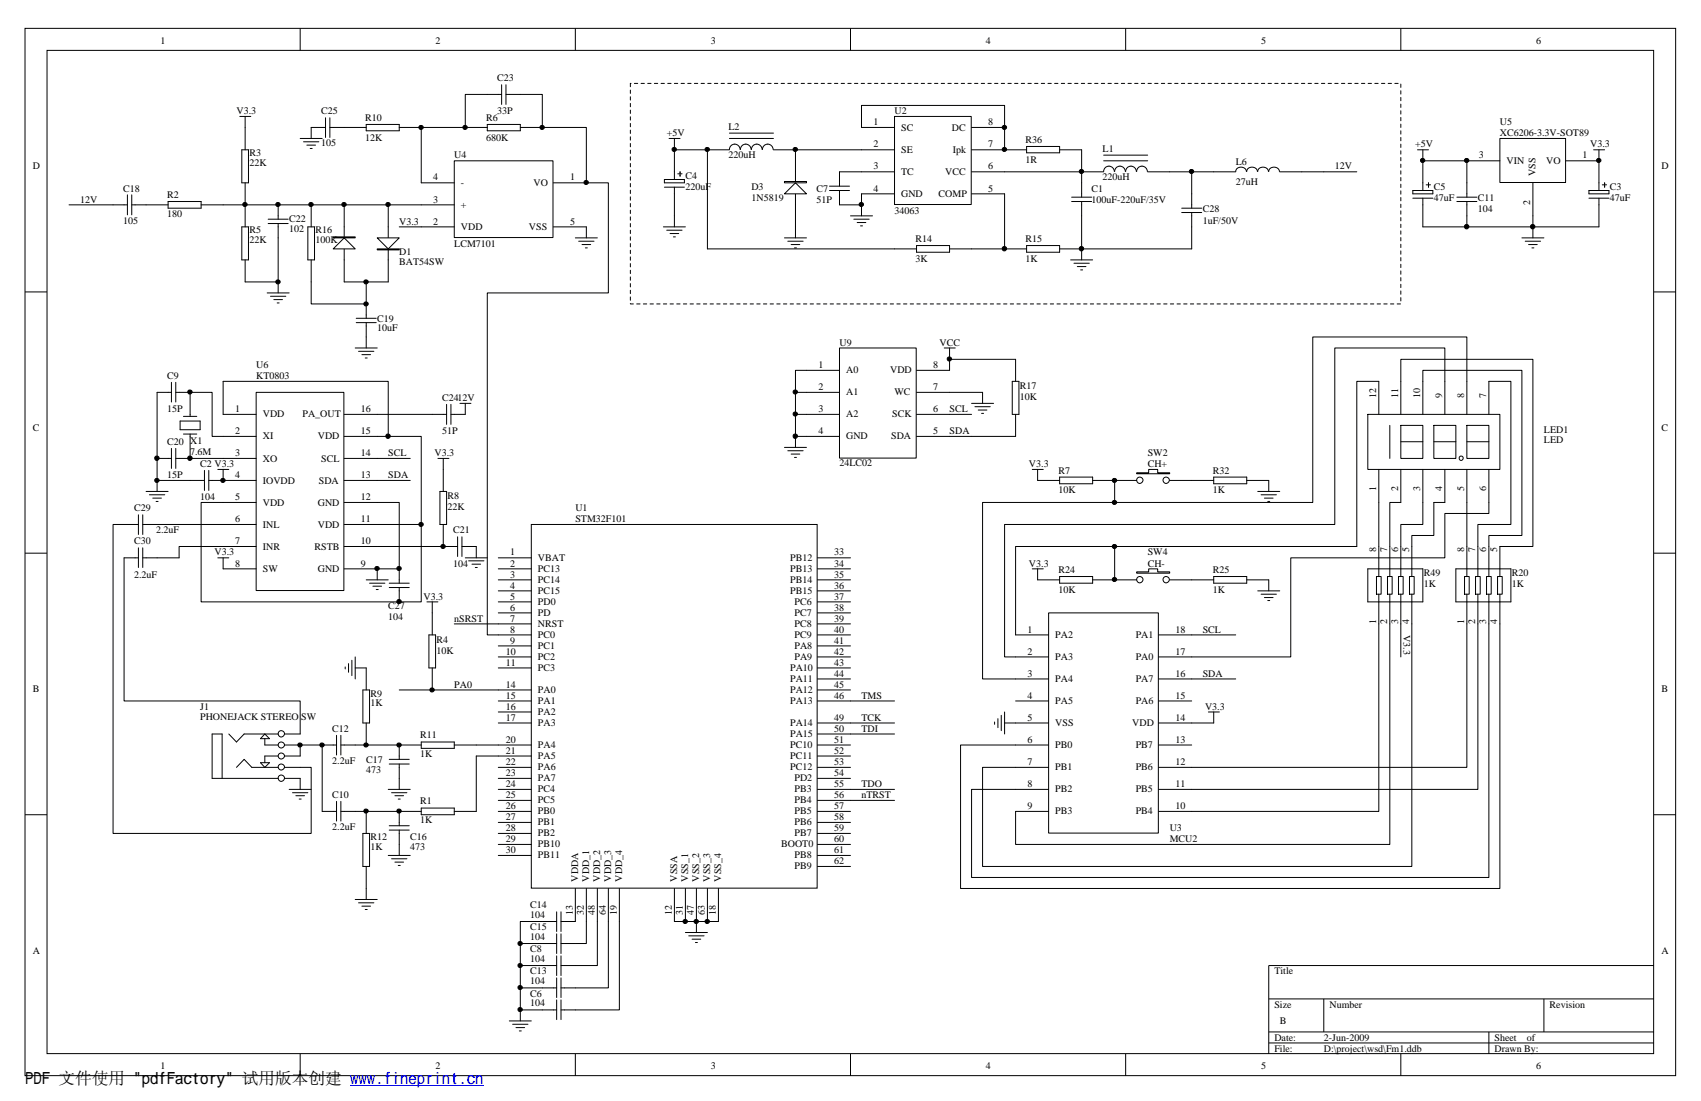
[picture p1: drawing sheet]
<svg xmlns="http://www.w3.org/2000/svg" width="432mm" height="279mm" viewBox="0 0 432 279" stroke-linecap="round" stroke-linejoin="round" font-family="sans-serif">
<g fill="none" stroke="#000" stroke-width=".25">
<path d="M6.3 7.2h419.1v265.8h-419.1zM11.9 12.8h407.9v254.6h-407.9zM76.2 7.2v5.6M146 7.2v5.6M215.9 7.2v5.6M285.8 7.2v5.6M355.6 7.2v5.6M6.3 74.1h5.6M419.9 74.1h5.5M6.3 140.4h5.6M419.9 140.4h5.5M6.3 206.8h5.6"/>
<path d="M419.9 206.8h5.5M322.1 253.5h97.8M336 253.5v8.4M391.9 253.5v8.4M419.9 245h-97.8v22.5M76.2 267.5v5.5M146 267.5v5.5M215.9 267.5v5.5M285.8 267.5v5.5M322.1 261.9h97.8M322.1 264.7h97.8M355.6 267.5v5.5"/>
<path d="M378 261.9v5.6"/>
</g>
<path d="M135 133.2h72.4v92.2h-72.4z" fill="#fff"/>
<g fill="none" stroke="#000" stroke-width=".25">
<path d="M134.9 133.1h72.5v92.3h-72.5zM126.5 141.6h8.4M126.5 144.4h8.4M126.5 147.2h8.4M126.5 149.9h8.4M126.5 152.7h8.4M126.5 155.5h8.4M126.5 158.3h8.4M207.5 141.6h8.4M207.5 144.4h8.4M207.5 147.2h8.4M207.5 149.9h8.4"/>
<path d="M207.5 152.7h8.4M207.5 155.5h8.4M207.5 158.3h8.4M126.5 161.1h8.4M126.5 163.9h8.4M126.5 166.7h8.4M126.5 169.5h8.4M126.5 175.1h8.4M126.5 177.9h8.4M207.5 161.1h8.4M207.5 163.9h8.4M207.5 166.7h8.4"/>
<path d="M207.5 169.5h8.4M207.5 175.1h8.4M207.5 177.9h8.4M207.5 172.3h8.4M126.5 180.7h8.4M126.5 183.5h8.4M126.5 189.1h8.4M126.5 191.9h8.4M126.5 194.7h8.4M126.5 197.5h8.4M207.5 183.5h8.4M207.5 189.1h8.4"/>
<path d="M207.5 191.9h8.4M207.5 194.7h8.4M207.5 197.5h8.4M207.5 186.3h8.4M126.5 200.3h8.4M126.5 203.1h8.4M126.5 205.9h8.4M126.5 208.7h8.4M126.5 211.5h8.4M126.5 214.3h8.4M126.5 217.1h8.4M207.5 200.3h8.4"/>
<path d="M207.5 203.1h8.4M207.5 205.9h8.4M207.5 208.7h8.4M207.5 211.5h8.4M207.5 214.3h8.4M207.5 217.1h8.4M207.5 219.9h8.4M146 225.5v8.3M148.8 225.5v8.3M151.6 225.5v8.3M154.4 225.5v8.3M157.2 225.5v8.3"/>
<path d="M171.2 225.5v8.3M174 225.5v8.3M176.8 225.5v8.3M179.6 225.5v8.3M182.4 225.5v8.3"/>
</g>
<path d="M115.4 40.9h25v19.4h-25z" fill="#fff"/>
<g fill="none" stroke="#000" stroke-width=".25">
<path d="M76.2 35.1h5.6M77 36h3.9M77.9 36.8h2.2M78.7 37.7h.5M82.6 32.3h-3.6v2.8M82.6 29.9v5M83.7 32.3h9.3M83.7 29.9v5M93 31.6h8.3v1.6h-8.3zM101.3 32.3h5.6M118.1 32.3h-11.2v14.1h8.4M118.1 32.3h5.6"/>
<path d="M123.7 31.6h8.4v1.6h-8.4zM127.3 24h-9.2v8.3M127.3 21.5v5M128.4 24h9.3v8.3M128.4 21.5v5M132.1 32.3h5.6M137.7 32.3h11.1v14.1h-8.3M78.1 57.6h1.7v8.4h-1.7zM79 52v5.6M87.4 52v19.5M101.3 57.6h14M106.9 52h8.4"/>
<path d="M115.3 40.8h25.1v19.5h-25.1zM140.5 57.6h8.3v2.8M79 66v5.5M146 60.4h5.6M146.9 61.2h3.9M147.7 62.1h2.2M148.6 62.9h.5"/>
</g>
<g fill="#fff" stroke="#000" stroke-width=".25">
<path d="M84.6 60.1h5.6v.3h-5.6z" fill-rule="evenodd"/>
<path d="M84.6 63.2l2.8-2.8 2.8 2.8z" fill-rule="evenodd"/>
</g>
<path d="M98.6 52v19.5" fill="none" stroke="#000" stroke-width=".25"/>
<g fill="#fff" stroke="#000" stroke-width=".25">
<path d="M95.8 63.2h5.5v.2h-5.5z" fill-rule="evenodd"/>
<path d="M95.8 60.4h5.5l-2.7 2.8z" fill-rule="evenodd"/>
</g>
<g fill="none" stroke="#000" stroke-width=".25">
<path d="M60.9 29.5h2.8M61.4 38h1.7v8.4h-1.7zM62.2 29.5v8.5M17.5 52h14.8M32.3 49.4v5.1M33.4 52h9.3M33.4 49.4v5.1M42.7 51.1h8.4v1.7h-8.4zM51.1 52h55.8M61.4 57.6h1.7v8.4h-1.7zM62.2 46.4v11.2M68.1 56.7h5.1"/>
<path d="M68.1 55.6h5.1M70.6 56.7v14.8h-8.4v-5.5M70.6 52v3.6M67.8 74.3h5.6M68.7 75.2h3.9M69.5 76h2.2M70.4 76.9h.5M70.6 71.5v2.8M79 71.5v5.6h14v-5.6M87.4 71.5h11.2M93 77.1v3.7M90.2 88.3h5.6"/>
<path d="M90.4 81.9h5.1M90.4 80.8h5.1M91 89.2h3.9M91.9 90h2.2M92.7 90.8h.5M93 81.9v6.4M56.4 197.5v-11.2h-2.6v11.2h16.8M58.1 186.3l1.9 2 2-2h8.6M60 194.7l2-2 1.9 2h6.7M66.1 193.5h2.3l-1.2 1.2zM67.2 187.5v1.6h3.4M67.2 186.3l1.2 1.2h-2.3z"/>
<path d="M70.6 191.9h-3.4v1.6M72.3 189.1h3.9M72.3 186.3h3.9M72.3 194.7h3.9M72.3 197.5h3.9v2.8M81.8 189.1h-5.6v2.8h-3.9M81.8 189.1v16.8h3.6M81.8 189.1h3.6M85.4 186.6v5M86.5 189.1h20.4M86.5 186.6v5M98.8 193.9h5.1"/>
<path d="M98.8 192.7h5.1M101.3 189.1v3.6M101.3 193.9v6.4M106.9 188.3h8.4v1.6h-8.4zM115.3 189.1h11.2M126.5 191.9h-5.6v14h-5.6M73.4 200.3h5.6M74.3 201.2h3.8M75.1 201.9h2.2M75.9 202.8h.6M85.4 203.4v5M86.5 205.9h20.4"/>
<path d="M86.5 203.4v5M98.6 200.3h5.5M98.6 217.1h5.5M98.8 209.5h5.1M98.8 210.7h5.1M99.4 201.2h3.9M99.4 217.9h3.9M100.2 201.9h2.2M100.2 218.8h2.2M101.1 202.8h.5M101.1 219.6h.5M101.3 205.9v3.6"/>
<path d="M101.3 210.7v6.4M106.9 205.1h8.4v1.7h-8.4zM132.1 239.4h9.2M141.3 233.8h-9.2v22.5h9.2M141.3 231.4v5M141.3 237v5M142.4 233.8h3.6M142.4 231.4v5M142.4 237v5M148.8 233.8v5.6h-6.4M151.6 233.8v11.2h-9.2M154.4 233.8v16.9h-12"/>
<path d="M157.2 233.8v22.5h-14.8M171.2 233.8h11.2M174 236.6h5.6M174.8 237.5h3.9M175.7 238.3h2.2M176.5 239.2h.5M176.8 233.8v2.8M129.3 259.1h5.6M130.1 259.9h3.9M132.1 245h9.2M132.1 250.7h9.2M132.1 256.3v2.8"/>
<path d="M141.3 242.6v5M141.3 248.2v5M141.3 253.7v5M142.4 242.6v5M142.4 248.2v5M142.4 253.7v5M131 260.8h2.2M131.8 261.6h.5"/>
<circle cx="71.4" cy="197.5" r=".8"/>
<circle cx="71.4" cy="186.2" r=".8"/>
<circle cx="71.4" cy="191.9" r=".79"/>
<circle cx="71.4" cy="189.1" r=".79"/>
<circle cx="71.4" cy="194.6" r=".79"/>
</g>
<g fill="#000" stroke="#000" stroke-width=".25">
<circle cx="106.9" cy="32.3" r=".55"/>
<circle cx="118.1" cy="32.3" r=".55"/>
<circle cx="137.6" cy="32.3" r=".55"/>
<circle cx="62.2" cy="51.9" r=".55"/>
<circle cx="70.6" cy="51.9" r=".55"/>
<circle cx="79" cy="51.9" r=".55"/>
<circle cx="87.3" cy="51.9" r=".55"/>
<circle cx="98.5" cy="51.9" r=".55"/>
<circle cx="70.6" cy="71.5" r=".55"/>
<circle cx="92.9" cy="71.5" r=".55"/>
<circle cx="92.9" cy="77.1" r=".55"/>
</g>
<path d="M227.2 29.6h19.3v22.3h-19.3z" fill="#fff"/>
<g fill="none" stroke="#000" stroke-width=".25">
<path d="M179.6 38h5.6M185.2 37.9a1.35 1.35 0 0 1 1.3-1.3 1.35 1.35 0 0 1 1.4 1.3M185.2 35.1h11.1M185.2 33.8h11.1M188 37.9a1.35 1.35 0 0 1 1.3-1.3 1.35 1.35 0 0 1 1.4 1.3M190.8 37.9a1.35 1.35 0 0 1 1.3-1.3 1.35 1.35 0 0 1 1.4 1.3M193.5 37.9a1.35 1.35 0 0 1 1.4-1.3 1.35 1.35 0 0 1 1.4 1.3M196.3 38h5.6v19.6M218.7 38h8.4M227.1 29.5h19.4v22.4h-19.4zM227.1 32.3h-8.4v-5.5h36.3v5.5h-8.4M246.6 38h8.4"/>
<path d="M218.7 43.6h8.4M218.7 49.2h8.4M246.6 43.6h8.4M246.6 49.2h8.4"/>
</g>
<g fill="#fff" stroke="#000" stroke-width=".25">
<path d="M199.1 46.1h5.6v.3h-5.6z" fill-rule="evenodd"/>
<path d="M199.1 49.2l2.8-2.8 2.8 2.8z" fill-rule="evenodd"/>
</g>
<g fill="none" stroke="#000" stroke-width=".25">
<path d="M169.8 35.1h2.8M171.2 38h8.4v25.2h53.1M171.2 35.1v10.5M201.9 38h16.8M255 32.3v5.7h5.6M260.6 37.2h8.4v1.6h-8.4zM269 38h5.6v5.6h-19.6M168.4 57.6h5.6M168.7 45.6h5v.8h-5zM168.7 47.5h5M169.2 58.4h3.9M170.1 59.3h2.2"/>
<path d="M171.2 47.5v10.1M172 44.1h1.1M172.6 43.6v1.1M201.9 57.6v2.8M210.6 48.3h5M210.6 47.2h5M213.1 48.3v3.7h5.6v-2.8M215.9 54.8h5.6M216.7 55.6h3.9M217.6 56.5h2.2M218.4 57.3h.5M218.7 43.6h-5.6v3.6"/>
<path d="M218.7 52v2.8M255 49.2v14h-14M272 51.1h5.1M272 50h5.1M274.6 43.6v6.4M274.6 51.1v14.9M296.9 43.6h5.6M308.1 43.6h5.6M313.7 43.5a1.38 1.38 0 0 1 1.3-1.1 1.38 1.38 0 0 1 1.4 1.1M316.5 43.5a1.38 1.38 0 0 1 1.3-1.1 1.38 1.38 0 0 1 1.4 1.1M319.3 43.5a1.38 1.38 0 0 1 1.3-1.1 1.38 1.38 0 0 1 1.4 1.1M322.1 43.5a1.38 1.38 0 0 1 1.3-1.1 1.38 1.38 0 0 1 1.4 1.1"/>
<path d="M324.9 43.6h5.6M170.9 60.1h.5M199.1 60.4h5.6M200 61.2h3.9M200.8 62.1h2.2M201.7 62.9h.5M232.7 62.3h8.3v1.7h-8.3zM255 63.2h5.6M260.6 62.3h8.4v1.7h-8.4zM269 63.2h5.6M271.8 66h5.6M272.6 66.8h3.9"/>
<path d="M273.5 67.6h2.2M274.3 68.5h.5"/>
</g>
<g fill="#000" stroke="#000" stroke-width=".25">
<circle cx="171.2" cy="37.9" r=".55"/>
<circle cx="179.5" cy="37.9" r=".55"/>
<circle cx="201.9" cy="37.9" r=".55"/>
<circle cx="218.7" cy="51.9" r=".55"/>
<circle cx="255" cy="63.1" r=".57"/>
</g>
<path d="M160 21.2v55.9h195.6v-55.9h-195.6" fill="none" stroke="#000" stroke-width=".25" stroke-dasharray=".8"/>
<path d="M380.8 35.2h16.6v11.1h-16.6z" fill="#fff"/>
<g fill="none" stroke="#000" stroke-width=".25">
<path d="M359.8 38h2.8M361.2 38v10.3M380.7 35.1h16.7v11.2h-16.7zM404.5 38h2.8M405.9 38v10.3M358.6 48.3h5.1v.9h-5.1zM358.6 50.3h5.1M361.2 40.8h19.5M362 46.9h1.1M362.6 46.4v1.1M369.8 51.1h5.1M369.8 50h5.1"/>
<path d="M372.4 40.8v9.2M372.4 51.1v6.5M389.1 46.4v11.2h-27.9v-7.3M397.5 40.8h8.4M403.4 50.3h5M403.4 48.3h5v.9h-5zM405.9 50.3v7.3h-16.8M406.7 46.9h1.1M407.3 46.4v1.1M39.9 99.6h3.6M43.5 97v5M44.6 99.6h3.7v6.1"/>
<path d="M44.6 97v5M350 96.8v8.4M355.6 96.8v8.4M361.2 96.8v8.4M366.8 96.8v8.4M372.4 96.8v8.4M378 96.8v8.4M39.9 116.3h3.6M43.5 113.8v5.1M44.6 113.8v5.1M45.7 106.8h5.1v2.3h-5.1zM46.6 105.7h3.4"/>
<path d="M46.6 110.2h3.4M48.3 110.2v6.1h-3.7M51.9 119.4v5.1M53 119.4v5.1M55.3 119.1h2.8M56.6 119.1v2.8h-3.6M109.7 105.2h3.7M113.4 102.6v5.1M114.5 102.6v5.1M116.8 102.4h2.7M118.1 102.4v2.8h-3.6M347.2 105.2h33.5v13.9h-33.5z"/>
<path d="M350 119.1v8.4M352.8 107.9v8.4M355.6 107.9h5.6v8.4h-5.6zM355.6 119.1v8.4M355.6 112.1h5.6M361.2 119.1v8.4M364 107.9h5.6v8.4h-5.6zM364 112.1h5.6M366.8 119.1v8.4M372.4 107.9h5.6v8.4h-5.6zM372.4 119.1v8.4M372.4 112.1h5.6"/>
<path d="M378 119.1v8.4M35.1 133.1h-6.4v78.4h50.3v-16.8h-2.8M35.1 130.6v5M35.1 139v5M36.2 133.1h3.7M36.2 130.6v5M36.2 139v5M37.1 124.7h5.6M37.9 125.6h3.9M38.8 126.4h2.2M39.6 127.3h.5M39.9 121.9v2.8"/>
<path d="M48.3 121.9h3.6M35.1 141.6h-3.6v36.3h44.7v8.4M36.2 141.6h9.3"/>
<circle cx="370.9" cy="116.3" r=".54"/>
</g>
<path d="M266.3 155.6h27.7v55.8h-27.7z" fill="#fff"/>
<g fill="none" stroke="#000" stroke-width=".25">
<path d="M350 96.8h-5.6v41.9h-86.6v22.4h8.4M355.6 96.8v-5.6h33.5v47.5h-8.4v7.6M361.2 96.8v-2.8h25.1v41.9h-8.3v10.4M366.8 96.8v-8.5h-28v44.8h-83.8v33.6h11.2M372.4 96.8v-11.3h-39.2v42h-83.8v44.8h16.8M378 96.8h5.5v36.3h-8.3v13.2M350 127.5v18.8M355.6 127.5h-2.8v18.8M361.2 127.5v5.6h-5.6v13.2M366.8 127.5h-2.8v8.4h-5.6v10.4M372.4 127.5v18.8M378 127.5v2.8h-11.2v11.3h-39.1v25.1h-33.6"/>
<path d="M266.2 155.5h27.8v55.9h-27.8zM283 147.2h5.5M296.9 147.2h5.6M347.2 144.4h14v8.3h-14zM349.4 146.3h1.2v4.5h-1.2zM350 150.8v7.5M352.2 146.3h1.2v4.5h-1.2zM352.8 150.8v7.5M355 146.3h1.2v4.5h-1.2zM355.6 150.8v7.5M357.8 146.3h1.2v4.5h-1.2zM358.4 150.8v7.5"/>
<path d="M369.6 144.4h13.9v8.3h-13.9zM371.8 146.3h1.2v4.5h-1.2zM372.4 150.8v7.5M374.6 146.3h1.2v4.5h-1.2zM375.2 150.8v7.5M377.4 146.3h1.1v4.5h-1.1zM378 150.8v7.5M380.2 146.3h1.1v4.5h-1.1zM380.7 150.8v7.5M257.8 177.9h8.4M294.1 161.1h8.4M294.1 172.3h8.4"/>
<path d="M294.1 177.9h8.4M257.8 183.5h8.4M257.8 189.1h8.4M257.8 194.7h8.4M294.1 183.5h14M294.1 189.1h8.4M294.1 194.7h8.4M257.8 200.3h8.4M257.8 205.9h8.4M294.1 200.3h8.4M294.1 205.9h8.4"/>
</g>
<path d="M288.5 145.1h3.1v-.7h2.3v.7h3v.4h-8.4z" fill-rule="evenodd" fill="#fff" stroke="#000" stroke-width=".25"/>
<g fill="none" stroke="#000" stroke-width=".25">
<path d="M283 121.9h5.5M296.9 121.9h5.6M263.4 147.2h5.6M269 146.3h8.4v1.7h-8.4zM277.4 147.2h5.6M302.5 147.2h5.6M308.1 146.3h8.4v1.7h-8.4zM316.5 147.2h5.6"/>
<circle cx="289.3" cy="147.1" r=".8"/>
<circle cx="296" cy="147.1" r=".8"/>
</g>
<path d="M288.5 120h3.1v-.9h2.3v.9h3v.2h-8.4z" fill-rule="evenodd" fill="#fff" stroke="#000" stroke-width=".25"/>
<g fill="none" stroke="#000" stroke-width=".25">
<path d="M262 119.1h2.8M263.4 119.1v2.8h5.6M269 121.1h8.4v1.7h-8.4zM277.4 121.9h5.6v5.6M283 138.7v8.5M302.5 121.9h5.6M308.1 121.1h8.4v1.7h-8.4zM316.5 121.9h5.6v2.8M319.3 124.7h5.6M320.1 125.6h3.9M321 126.4h2.2M321.8 127.3h.5"/>
<path d="M262 144.4h2.8M263.4 144.4v2.8M319.3 149.9h5.6M320.1 150.8h3.9M321 151.6h2.2M321.8 152.4h.5M322.1 147.2v2.7M350 158.3v47.6h-47.5M352.8 158.3v56h-95v-8.4M355.6 158.3v8.4M358.4 158.3v61.6h-109v-25.2h8.4M372.4 158.3v36.4h-69.9"/>
<path d="M375.2 158.3v42h-72.7M378 158.3v64.4h-131.4v-22.4h11.2M380.7 158.3v67.2h-136.9v-36.4h14M302.5 172.3h11.2M302.5 161.1h11.2M252.5 183.2v.6M253.3 182.4v2.3M254.2 181.5v3.9M255 180.7v5.6M255 183.5h2.8"/>
<circle cx="289.3" cy="121.9" r=".8"/>
<circle cx="296" cy="121.9" r=".8"/>
</g>
<g fill="#000" stroke="#000" stroke-width=".25">
<circle cx="282.9" cy="121.9" r=".55"/>
<circle cx="282.9" cy="127.5" r=".55"/>
<circle cx="282.9" cy="138.7" r=".55"/>
<circle cx="282.9" cy="147.1" r=".55"/>
</g>
<path d="M213.2 88.4h19.4v27.8h-19.4z" fill="#fff"/>
<g fill="none" stroke="#000" stroke-width=".25">
<path d="M389.1 57.6v2.8M386.3 60.4h5.6M387.2 61.2h3.9M388 62.1h2.2M388.9 62.9h.5M201.9 99.6h11.2M213.1 88.3h19.5v27.9h-19.5zM213.1 94h-11.2v16.7h11.2M232.7 99.6h16.7v2.8M239.7 88.3h2.8M241 88.3v5.7h-8.3M241 91.2h16.8v5.6"/>
<path d="M257 96.8h1.7v8.4h-1.7zM199.1 113.5h5.6M200 114.4h3.9M200.8 115.2h2.2M201.7 116.1h.5M201.9 105.2h11.2M201.9 110.7v2.8M232.7 105.2h13.9M246.6 102.4h5.6M247.5 103.2h3.9M248.3 104.1h2.2M249.2 104.9h.5"/>
<path d="M257.8 105.2v5.5h-25.1M115.3 158.3h11.2M215.9 177.9h11.2M215.9 186.3h11.2M215.9 183.5h11.2M306.7 180.7h2.8M308.1 180.7v2.8M215.9 203.1h11.2M215.9 200.3h11.2"/>
</g>
<g fill="#000" stroke="#000" stroke-width=".25">
<circle cx="255" cy="32.3" r=".55"/>
<circle cx="255" cy="37.9" r=".55"/>
<circle cx="201.9" cy="99.5" r=".55"/>
<circle cx="241" cy="91.1" r=".55"/>
<circle cx="201.9" cy="110.7" r=".57"/>
<circle cx="201.9" cy="105.1" r=".55"/>
<circle cx="76.2" cy="189.1" r=".55"/>
<circle cx="81.7" cy="189.1" r=".55"/>
<circle cx="101.3" cy="189.1" r=".55"/>
<circle cx="101.3" cy="205.8" r=".55"/>
<circle cx="132" cy="239.4" r=".55"/>
<circle cx="173.9" cy="233.8" r=".55"/>
<circle cx="176.7" cy="233.8" r=".55"/>
<circle cx="179.5" cy="233.8" r=".55"/>
<circle cx="132" cy="245" r=".55"/>
<circle cx="132" cy="256.2" r=".55"/>
<circle cx="132" cy="250.6" r=".55"/>
</g>
<path d="M65.1 99.7h22.2v50.2h-22.2z" fill="#fff"/>
<g fill="none" stroke="#000" stroke-width=".25">
<path d="M280.2 39.4h11.1M148.8 46.4h5.6v27.9h-30.7v86.8h2.8M274.6 43.6h5.6M280.2 43.5a1.35 1.35 0 0 1 1.3-1.3 1.35 1.35 0 0 1 1.4 1.3M280.2 40.8h11.1M283 43.5a1.35 1.35 0 0 1 1.3-1.3 1.35 1.35 0 0 1 1.4 1.3M285.8 43.5a1.35 1.35 0 0 1 1.3-1.3 1.35 1.35 0 0 1 1.4 1.3M288.5 43.5a1.35 1.35 0 0 1 1.4-1.3 1.35 1.35 0 0 1 1.4 1.3M291.3 43.6h5.6M300 53.9h5.1M300 52.8h5.1M302.5 53.9v9.3h-27.9"/>
<path d="M308.1 43.6h-5.6v9.2M330.5 43.6h13.9M39.9 99.6v22.3h8.4M48.3 99.6h5.5v11.1h11.2M65 99.6h22.3v50.3h-22.3zM48.3 116.3h16.7M65 105.2h-8.4v-8.4h42v13.9h-11.2M87.4 105.2h22.3M87.4 116.3h16.7M98.6 110.7h8.3v22.4h-19.5M111.2 116.3h2.8M112.5 116.3v8.4"/>
<path d="M39.9 133.1h25.1M56.6 121.9h8.4M65 138.7h-19.5v2.9M65 127.5h-13.9v25.2h55.8v-19.6M87.4 127.5h13.9v16.9h-5.5M87.4 121.9h16.7M87.4 138.7h28.8M111.7 124.7h1.7v8.4h-1.7zM112.5 133.1v5.6M116.2 136.2v5M117.3 138.7h3.6v2.9M117.3 136.2v5"/>
<path d="M55.3 141.6h2.8M56.6 141.6v2.8h8.4M87.4 144.4h8.4M93 147.2h5.6M93.8 148h3.9M94.7 148.8h2.2M95.5 149.6h.5M95.8 144.4v2.8M98.8 148h5.1M98.8 149.1h5.1M101.3 144.4v3.6M101.3 149.1v3.6"/>
<path d="M108.4 152.7h2.8M109.7 152.7v8.4M118.1 141.6h5.6M119 142.3h3.9M119.8 143.2h2.2M120.6 144h.6M87.6 169.2v.6M88.5 168.4v2.2M89.3 167.6v3.8M90.2 169.5h2.8v5.6M90.2 166.7v5.6M92.1 175.1h1.7v8.4h-1.7z"/>
<path d="M101.3 175.1h25.2M108.9 161.1h1.7v8.4h-1.7zM109.7 169.5v5.6M93 183.5v5.6M92.1 211.5h1.7v8.4h-1.7zM93 205.9v5.6M93 219.9v8.4M90.2 228.3h5.6M91 229.1h3.9M91.9 230h2.2M92.7 230.8h.5"/>
</g>
<g fill="#000" stroke="#000" stroke-width=".25">
<circle cx="148.8" cy="46.3" r=".55"/>
<circle cx="274.5" cy="43.5" r=".55"/>
<circle cx="302.5" cy="43.5" r=".55"/>
<circle cx="361.1" cy="40.7" r=".55"/>
<circle cx="372.3" cy="57.5" r=".57"/>
<circle cx="372.3" cy="40.7" r=".55"/>
<circle cx="389.1" cy="57.5" r=".57"/>
<circle cx="405.9" cy="40.7" r=".55"/>
<circle cx="274.5" cy="63.1" r=".57"/>
<circle cx="48.2" cy="99.5" r=".55"/>
<circle cx="39.8" cy="116.3" r=".57"/>
<circle cx="48.2" cy="116.3" r=".57"/>
<circle cx="98.5" cy="110.7" r=".57"/>
<circle cx="39.8" cy="121.9" r=".55"/>
<circle cx="56.6" cy="121.9" r=".55"/>
<circle cx="106.9" cy="133.1" r=".55"/>
<circle cx="112.5" cy="138.7" r=".55"/>
<circle cx="95.7" cy="144.3" r=".55"/>
<circle cx="101.3" cy="144.3" r=".55"/>
<circle cx="101.3" cy="152.6" r=".55"/>
<circle cx="109.7" cy="175.1" r=".55"/>
<circle cx="92.9" cy="189.1" r=".55"/>
<circle cx="92.9" cy="205.8" r=".55"/>
</g>
<path d="M88.9 275.6h33.9" fill="none" stroke="#00f" stroke-width=".25"/>
<text font-size="4.2" x="6.3" y="275.2">PDF 文件使用 &quot;pdfFactory&quot; 试用版本创建 www.fineprint.cn</text>
<g font-size="2.5">
<text x="40.7" y="11.1">1</text>
<text x="110.6" y="11.1">2</text>
<text x="180.4" y="11.1">3</text>
<text x="250.3" y="11.1">4</text>
<text x="320.1" y="11.1">5</text>
<text x="390" y="11.1">6</text>
<text x="126.2" y="20.6">C23</text>
<text x="60" y="29">V3.3</text>
<text x="81.5" y="29">C25</text>
<text x="126.2" y="29">33P</text>
<text x="227.1" y="29">U2</text>
<text x="92.7" y="30.6">R10</text>
<text x="92.7" y="35.7">12K</text>
<text x="123.4" y="30.6">R6</text>
<text x="123.4" y="35.7">680K</text>
<text x="169.2" y="34.5">+5V</text>
<text x="184.9" y="32.9">L2</text>
<text x="221.7" y="31.8">1</text>
<text x="228.8" y="33.2">SC</text>
<text x="241.6" y="33.2">DC</text>
<text x="250.9" y="31.8">8</text>
<text x="380.7" y="31.8">U5</text>
<text x="380.7" y="34.5">XC6206-3.3V-SOT89</text>
<text x="63.3" y="39.6">R3</text>
<text x="81.5" y="37.1">105</text>
<text x="115.3" y="40.2">U4</text>
<text x="184.9" y="40.2">220uH</text>
<text x="221.7" y="37.3">2</text>
<text x="228.8" y="38.8">SE</text>
<text x="241.9" y="38.8">Ipk</text>
<text x="250.9" y="37.3">7</text>
<text x="260.3" y="36.2">R36</text>
<text x="260.3" y="41.3">1R</text>
<text x="279.9" y="38.5">L1</text>
<text x="313.7" y="41.8">L6</text>
<text x="359.2" y="37.3">+5V</text>
<text x="375.4" y="40.2">3</text>
<text x="382.4" y="41.6">VIN</text>
<text x="392.5" y="41.6">VO</text>
<text x="401.7" y="40.2">1</text>
<text x="403.7" y="37.3">V3.3</text>
<text x="8.3" y="43">D</text>
<text x="63.3" y="42.2">22K</text>
<text x="110" y="45.8">4</text>
<text x="117" y="47.2">-</text>
<text x="135.5" y="47.2">VO</text>
<text x="144.7" y="45.8">1</text>
<text x="174" y="45.5">C4</text>
<text x="221.7" y="43">3</text>
<text x="228.8" y="44.4">TC</text>
<text x="239.9" y="44.4">VCC</text>
<text x="250.9" y="43">6</text>
<text x="279.9" y="45.8">220uH</text>
<text x="313.7" y="46.9">27uH</text>
<text x="338.8" y="43">12V</text>
<text x="389.8" y="44.7" transform="rotate(-90 389.8 44.7)">VSS</text>
<text x="421.8" y="43">D</text>
<text x="20.3" y="51.4">12V</text>
<text x="31.2" y="48.6">C18</text>
<text x="42.4" y="50.3">R2</text>
<text x="110" y="51.4">3</text>
<text x="117" y="52.7">+</text>
<text x="174" y="48.3">220uF</text>
<text x="190.8" y="48.3">D3</text>
<text x="190.8" y="51.1">1N5819</text>
<text x="207.3" y="48.6">C7</text>
<text x="207.3" y="51.4">51P</text>
<text x="221.7" y="48.6">4</text>
<text x="228.8" y="50">GND</text>
<text x="238.3" y="50">COMP</text>
<text x="250.9" y="48.6">5</text>
<text x="277.1" y="48.6">C1</text>
<text x="277.1" y="51.4">100uF-220uF/35V</text>
<text x="305.3" y="53.8">C28</text>
<text x="364" y="48.3">C5</text>
<text x="364" y="51.1">47uF</text>
<text x="375.2" y="51.1">C11</text>
<text x="375.2" y="53.8">104</text>
<text x="388.5" y="52" transform="rotate(-90 388.5 52)">2</text>
<text x="408.7" y="48.3">C3</text>
<text x="408.7" y="51.1">47uF</text>
<text x="31.2" y="56.7">105</text>
<text x="42.4" y="55">180</text>
<text x="63.3" y="59.2">R5</text>
<text x="73.4" y="56.4">C22</text>
<text x="73.4" y="58.9">102</text>
<text x="80.1" y="59.2">R16</text>
<text x="101.3" y="57">V3.3</text>
<text x="110" y="57">2</text>
<text x="117" y="58.3">VDD</text>
<text x="134.3" y="58.3">VSS</text>
<text x="144.7" y="57">5</text>
<text x="227.1" y="54.2">34063</text>
<text x="305.3" y="56.7">1uF/50V</text>
<text x="63.3" y="61.7">22K</text>
<text x="80.1" y="61.7">100K</text>
<text x="101.3" y="64.8">D1</text>
<text x="115.3" y="62.6">LCM7101</text>
<text x="232.4" y="61.5">R14</text>
<text x="260.3" y="61.5">R15</text>
<text x="101.3" y="67.3">BAT54SW</text>
<text x="232.4" y="66.5">3K</text>
<text x="260.3" y="66.5">1K</text>
<text x="95.8" y="81.6">C19</text>
<text x="95.8" y="84.1">10uF</text>
<text x="213.1" y="87.7">U9</text>
<text x="238.5" y="87.7">VCC</text>
<text x="65" y="93.4">U6</text>
<text x="207.8" y="93.4">1</text>
<text x="214.8" y="94.7">A0</text>
<text x="226" y="94.7">VDD</text>
<text x="236.9" y="93.4">8</text>
<text x="42.4" y="96.2">C9</text>
<text x="65" y="96.2">KT0803</text>
<text x="112.3" y="101.8">C2412V</text>
<text x="207.8" y="99">2</text>
<text x="214.8" y="100.3">A1</text>
<text x="227.1" y="100.3">WC</text>
<text x="236.9" y="99">7</text>
<text x="258.9" y="98.6">R17</text>
<text x="258.9" y="101.4">10K</text>
<text x="349.3" y="100.9" transform="rotate(-90 349.3 100.9)">12</text>
<text x="354.9" y="100.9" transform="rotate(-90 354.9 100.9)">11</text>
<text x="360.5" y="100.9" transform="rotate(-90 360.5 100.9)">10</text>
<text x="366.1" y="100.9" transform="rotate(-90 366.1 100.9)">9</text>
<text x="371.7" y="100.9" transform="rotate(-90 371.7 100.9)">8</text>
<text x="377.3" y="100.9" transform="rotate(-90 377.3 100.9)">7</text>
<text x="42.4" y="104.6">15P</text>
<text x="59.7" y="104.6">1</text>
<text x="66.7" y="105.9">VDD</text>
<text x="76.8" y="105.9">PA_OUT</text>
<text x="91.6" y="104.6">16</text>
<text x="207.8" y="104.6">3</text>
<text x="214.8" y="105.9">A2</text>
<text x="226.5" y="105.9">SCK</text>
<text x="236.9" y="104.6">6</text>
<text x="241" y="104.6">SCL</text>
<text x="8.3" y="109.3">C</text>
<text x="42.4" y="112.9">C20</text>
<text x="48.3" y="112.7">X1</text>
<text x="59.7" y="110.2">2</text>
<text x="66.7" y="111.5">XI</text>
<text x="80.7" y="111.5">VDD</text>
<text x="91.6" y="110.2">15</text>
<text x="112.3" y="110.2">51P</text>
<text x="207.8" y="110.2">4</text>
<text x="214.8" y="111.5">GND</text>
<text x="226.2" y="111.5">SDA</text>
<text x="236.9" y="110.2">5</text>
<text x="241" y="110.2">SDA</text>
<text x="391.9" y="109.9">LED1</text>
<text x="391.9" y="112.4">LED</text>
<text x="421.8" y="109.3">C</text>
<text x="48.3" y="115.5">7.6M</text>
<text x="50.8" y="118.5">C2 V3.3</text>
<text x="59.7" y="115.7">3</text>
<text x="66.7" y="117.2">XO</text>
<text x="81.5" y="117.2">SCL</text>
<text x="91.6" y="115.7">14</text>
<text x="98.6" y="115.7">SCL</text>
<text x="110.3" y="115.7">V3.3</text>
<text x="213.1" y="118.3">24LC02</text>
<text x="261.2" y="118.5">V3.3</text>
<text x="291.3" y="115.7">SW2</text>
<text x="291.3" y="118.5">CH+</text>
<text x="42.4" y="121.3">15P</text>
<text x="59.7" y="121.3">4</text>
<text x="66.7" y="122.8">IOVDD</text>
<text x="80.9" y="122.8">SDA</text>
<text x="91.6" y="121.3">13</text>
<text x="98.6" y="121.3">SDA</text>
<text x="268.7" y="120.2">R7</text>
<text x="268.7" y="125.2">10K</text>
<text x="307.8" y="120.2">R32</text>
<text x="307.8" y="125.2">1K</text>
<text x="349.3" y="124.7" transform="rotate(-90 349.3 124.7)">1</text>
<text x="354.9" y="124.7" transform="rotate(-90 354.9 124.7)">2</text>
<text x="360.5" y="124.7" transform="rotate(-90 360.5 124.7)">3</text>
<text x="366.1" y="124.7" transform="rotate(-90 366.1 124.7)">4</text>
<text x="371.7" y="124.7" transform="rotate(-90 371.7 124.7)">5</text>
<text x="377.3" y="124.7" transform="rotate(-90 377.3 124.7)">6</text>
<text x="34" y="129.7">C29</text>
<text x="50.8" y="126.9">104</text>
<text x="59.7" y="126.9">5</text>
<text x="66.7" y="128.4">VDD</text>
<text x="80.7" y="128.4">GND</text>
<text x="91.6" y="126.9">12</text>
<text x="113.6" y="126.7">R8</text>
<text x="113.6" y="129.5">22K</text>
<text x="146" y="129.7">U1</text>
<text x="39.6" y="135.3">2.2uF</text>
<text x="59.7" y="132.5">6</text>
<text x="66.7" y="133.9">INL</text>
<text x="80.7" y="133.9">VDD</text>
<text x="91.6" y="132.5">11</text>
<text x="115.1" y="135.3">C21</text>
<text x="146" y="132.5">STM32F101</text>
<text x="34" y="138.1">C30</text>
<text x="54.4" y="140.9">V3.3</text>
<text x="59.7" y="138.1">7</text>
<text x="59.7" y="143.8">8</text>
<text x="66.7" y="139.5">INR</text>
<text x="79.8" y="139.5">RSTB</text>
<text x="91.6" y="143.8">9</text>
<text x="91.6" y="138.1">10</text>
<text x="115.1" y="143.8">104</text>
<text x="129.5" y="140.9">1</text>
<text x="129.5" y="143.8">2</text>
<text x="136.6" y="142.3">VBAT</text>
<text x="200.6" y="142.3">PB12</text>
<text x="211.8" y="140.9">33</text>
<text x="211.8" y="143.8">34</text>
<text x="261.2" y="143.8">V3.3</text>
<text x="291.3" y="140.9">SW4</text>
<text x="291.3" y="143.8">CH-</text>
<text x="349.3" y="140.1" transform="rotate(-90 349.3 140.1)">8</text>
<text x="352.1" y="140.1" transform="rotate(-90 352.1 140.1)">7</text>
<text x="354.9" y="140.1" transform="rotate(-90 354.9 140.1)">6</text>
<text x="357.7" y="140.1" transform="rotate(-90 357.7 140.1)">5</text>
<text x="371.7" y="140.1" transform="rotate(-90 371.7 140.1)">8</text>
<text x="374.5" y="140.1" transform="rotate(-90 374.5 140.1)">7</text>
<text x="377.3" y="140.1" transform="rotate(-90 377.3 140.1)">6</text>
<text x="380.1" y="140.1" transform="rotate(-90 380.1 140.1)">5</text>
<text x="34" y="146.6">2.2uF</text>
<text x="66.7" y="145.1">SW</text>
<text x="80.7" y="145.1">GND</text>
<text x="129.5" y="146.6">3</text>
<text x="129.5" y="149.4">4</text>
<text x="136.6" y="145.1">PC13</text>
<text x="136.6" y="147.9">PC14</text>
<text x="200.6" y="145.1">PB13</text>
<text x="200.6" y="147.9">PB14</text>
<text x="211.8" y="146.6">35</text>
<text x="211.8" y="149.4">36</text>
<text x="268.7" y="145.4">R24</text>
<text x="307.8" y="145.4">R25</text>
<text x="361.4" y="146.2">R49</text>
<text x="361.4" y="149">1K</text>
<text x="383.8" y="146.2">R20</text>
<text x="383.8" y="149">1K</text>
<text x="98.6" y="154.6">C27</text>
<text x="107.5" y="152.1">V3.3</text>
<text x="129.5" y="152.1">5</text>
<text x="129.5" y="154.9">6</text>
<text x="136.6" y="150.7">PC15</text>
<text x="136.6" y="153.5">PD0</text>
<text x="200.6" y="150.7">PB15</text>
<text x="201.7" y="153.5">PC6</text>
<text x="211.8" y="152.1">37</text>
<text x="211.8" y="154.9">38</text>
<text x="268.7" y="150.5">10K</text>
<text x="307.8" y="150.5">1K</text>
<text x="98.6" y="157.4">104</text>
<text x="115.3" y="157.7">nSRST</text>
<text x="129.5" y="157.7">7</text>
<text x="129.5" y="160.5">8</text>
<text x="136.6" y="156.3">PD</text>
<text x="136.6" y="159.1">NRST</text>
<text x="136.6" y="161.9">PC0</text>
<text x="201.7" y="156.3">PC7</text>
<text x="201.7" y="159.1">PC8</text>
<text x="201.7" y="161.9">PC9</text>
<text x="211.8" y="157.7">39</text>
<text x="211.8" y="160.5">40</text>
<text x="260.9" y="160.5">1</text>
<text x="267.9" y="161.9">PA2</text>
<text x="288.3" y="161.9">PA1</text>
<text x="298.4" y="160.5">18</text>
<text x="305.3" y="160.5">SCL</text>
<text x="349.3" y="158.3" transform="rotate(-90 349.3 158.3)">1</text>
<text x="352.1" y="158.3" transform="rotate(-90 352.1 158.3)">2</text>
<text x="354.9" y="158.3" transform="rotate(-90 354.9 158.3)">3</text>
<text x="356.3" y="161.1" transform="rotate(90 356.3 161.1)">V3.3</text>
<text x="357.7" y="158.3" transform="rotate(-90 357.7 158.3)">4</text>
<text x="371.7" y="158.3" transform="rotate(-90 371.7 158.3)">1</text>
<text x="374.5" y="158.3" transform="rotate(-90 374.5 158.3)">2</text>
<text x="377.3" y="158.3" transform="rotate(-90 377.3 158.3)">3</text>
<text x="380.1" y="158.3" transform="rotate(-90 380.1 158.3)">4</text>
<text x="110.8" y="163.1">R4</text>
<text x="110.8" y="165.9">10K</text>
<text x="128.4" y="166.1">10</text>
<text x="129.5" y="163.3">9</text>
<text x="136.6" y="164.7">PC1</text>
<text x="136.6" y="167.5">PC2</text>
<text x="201.7" y="164.7">PA8</text>
<text x="201.7" y="167.5">PA9</text>
<text x="211.8" y="163.3">41</text>
<text x="211.8" y="166.1">42</text>
<text x="260.9" y="166.1">2</text>
<text x="267.9" y="167.5">PA3</text>
<text x="288.3" y="167.5">PA0</text>
<text x="298.4" y="166.1">17</text>
<text x="128.4" y="168.9">11</text>
<text x="136.6" y="170.3">PC3</text>
<text x="200.6" y="170.3">PA10</text>
<text x="200.6" y="173.1">PA11</text>
<text x="211.8" y="168.9">43</text>
<text x="211.8" y="171.7">44</text>
<text x="260.9" y="171.7">3</text>
<text x="267.9" y="173.1">PA4</text>
<text x="288.3" y="173.1">PA7</text>
<text x="298.4" y="171.7">16</text>
<text x="305.3" y="171.7">SDA</text>
<text x="8.3" y="175.6">B</text>
<text x="94.1" y="176.8">R9</text>
<text x="94.1" y="179.2">1K</text>
<text x="115.3" y="174.5">PA0</text>
<text x="128.4" y="174.5">14</text>
<text x="128.4" y="177.3">15</text>
<text x="136.6" y="175.9">PA0</text>
<text x="136.6" y="178.7">PA1</text>
<text x="200.6" y="175.9">PA12</text>
<text x="200.6" y="178.7">PA13</text>
<text x="211.8" y="174.5">45</text>
<text x="211.8" y="177.3">46</text>
<text x="218.7" y="177.3">TMS</text>
<text x="260.9" y="177.3">4</text>
<text x="267.9" y="178.7">PA5</text>
<text x="288.3" y="178.7">PA6</text>
<text x="298.4" y="177.3">15</text>
<text x="421.8" y="175.6">B</text>
<text x="50.8" y="180.1">J1</text>
<text x="50.8" y="182.6">PHONEJACK STEREO SW</text>
<text x="84.3" y="185.7">C12</text>
<text x="128.4" y="180.1">16</text>
<text x="128.4" y="182.9">17</text>
<text x="136.6" y="181.5">PA2</text>
<text x="136.6" y="184.3">PA3</text>
<text x="200.6" y="184.3">PA14</text>
<text x="211.8" y="182.9">49</text>
<text x="211.8" y="185.7">50</text>
<text x="218.7" y="185.7">TDI</text>
<text x="218.7" y="182.9">TCK</text>
<text x="260.9" y="182.9">5</text>
<text x="267.9" y="184.3">VSS</text>
<text x="287.4" y="184.3">VDD</text>
<text x="298.4" y="182.9">14</text>
<text x="305.9" y="180.1">V3.3</text>
<text x="106.7" y="187.4">R11</text>
<text x="128.4" y="188.5">20</text>
<text x="128.4" y="191.3">21</text>
<text x="136.6" y="189.9">PA4</text>
<text x="200.6" y="187.1">PA15</text>
<text x="200.6" y="189.9">PC10</text>
<text x="211.8" y="188.5">51</text>
<text x="211.8" y="191.3">52</text>
<text x="260.9" y="188.5">6</text>
<text x="267.9" y="189.9">PB0</text>
<text x="288.3" y="189.9">PB7</text>
<text x="298.4" y="188.5">13</text>
<text x="84.3" y="193.8">2.2uF</text>
<text x="93" y="193.5">C17</text>
<text x="93" y="196.1">473</text>
<text x="106.7" y="192.1">1K</text>
<text x="128.4" y="194.1">22</text>
<text x="128.4" y="196.9">23</text>
<text x="136.6" y="192.7">PA5</text>
<text x="136.6" y="195.5">PA6</text>
<text x="200.6" y="192.7">PC11</text>
<text x="200.6" y="195.5">PC12</text>
<text x="211.8" y="194.1">53</text>
<text x="211.8" y="196.9">54</text>
<text x="260.9" y="194.1">7</text>
<text x="267.9" y="195.5">PB1</text>
<text x="288.3" y="195.5">PB6</text>
<text x="298.4" y="194.1">12</text>
<text x="84.3" y="202.5">C10</text>
<text x="128.4" y="199.7">24</text>
<text x="128.4" y="202.5">25</text>
<text x="136.6" y="198.3">PA7</text>
<text x="136.6" y="201.1">PC4</text>
<text x="136.6" y="203.9">PC5</text>
<text x="201.7" y="198.3">PD2</text>
<text x="201.7" y="201.1">PB3</text>
<text x="201.7" y="203.9">PB4</text>
<text x="211.8" y="199.7">55</text>
<text x="211.8" y="202.5">56</text>
<text x="218.7" y="202.5">nTRST</text>
<text x="218.7" y="199.7">TDO</text>
<text x="260.9" y="199.7">8</text>
<text x="267.9" y="201.1">PB2</text>
<text x="288.3" y="201.1">PB5</text>
<text x="298.4" y="199.7">11</text>
<text x="106.7" y="204.1">R1</text>
<text x="106.7" y="209">1K</text>
<text x="128.4" y="205.3">26</text>
<text x="128.4" y="208.1">27</text>
<text x="136.6" y="206.7">PB0</text>
<text x="136.6" y="209.5">PB1</text>
<text x="201.7" y="206.7">PB5</text>
<text x="201.7" y="209.5">PB6</text>
<text x="211.8" y="205.3">57</text>
<text x="211.8" y="208.1">58</text>
<text x="260.9" y="205.3">9</text>
<text x="267.9" y="206.7">PB3</text>
<text x="288.3" y="206.7">PB4</text>
<text x="298.4" y="205.3">10</text>
<text x="84.3" y="210.6">2.2uF</text>
<text x="94.1" y="213.1">R12</text>
<text x="94.1" y="215.6">1K</text>
<text x="104.1" y="213.1">C16</text>
<text x="104.1" y="215.6">473</text>
<text x="128.4" y="210.9">28</text>
<text x="128.4" y="213.7">29</text>
<text x="136.6" y="212.3">PB2</text>
<text x="136.6" y="215.1">PB10</text>
<text x="198.3" y="215.1">BOOT0</text>
<text x="201.7" y="212.3">PB7</text>
<text x="211.8" y="210.9">59</text>
<text x="211.8" y="213.7">60</text>
<text x="296.9" y="210.9">U3</text>
<text x="296.9" y="213.7">MCU2</text>
<text x="128.4" y="216.5">30</text>
<text x="136.6" y="217.8">PB11</text>
<text x="201.7" y="217.8">PB8</text>
<text x="201.7" y="220.6">PB9</text>
<text x="211.8" y="216.5">61</text>
<text x="211.8" y="219.3">62</text>
<text x="146.7" y="223.8" transform="rotate(-90 146.7 223.8)">VDDA</text>
<text x="149.5" y="223.8" transform="rotate(-90 149.5 223.8)">VDD_1</text>
<text x="152.3" y="223.8" transform="rotate(-90 152.3 223.8)">VDD_2</text>
<text x="155.1" y="223.8" transform="rotate(-90 155.1 223.8)">VDD_3</text>
<text x="157.9" y="223.8" transform="rotate(-90 157.9 223.8)">VDD_4</text>
<text x="171.9" y="223.8" transform="rotate(-90 171.9 223.8)">VSSA</text>
<text x="174.7" y="223.8" transform="rotate(-90 174.7 223.8)">VSS_1</text>
<text x="177.5" y="223.8" transform="rotate(-90 177.5 223.8)">VSS_2</text>
<text x="180.3" y="223.8" transform="rotate(-90 180.3 223.8)">VSS_3</text>
<text x="183" y="223.8" transform="rotate(-90 183 223.8)">VSS_4</text>
<text x="134.6" y="230.5">C14</text>
<text x="134.6" y="233">104</text>
<text x="145.4" y="232.2" transform="rotate(-90 145.4 232.2)">13</text>
<text x="148.2" y="232.2" transform="rotate(-90 148.2 232.2)">32</text>
<text x="151" y="232.2" transform="rotate(-90 151 232.2)">48</text>
<text x="153.8" y="232.2" transform="rotate(-90 153.8 232.2)">64</text>
<text x="156.5" y="232.2" transform="rotate(-90 156.5 232.2)">19</text>
<text x="170.5" y="232.2" transform="rotate(-90 170.5 232.2)">12</text>
<text x="173.3" y="232.2" transform="rotate(-90 173.3 232.2)">31</text>
<text x="176.1" y="232.2" transform="rotate(-90 176.1 232.2)">47</text>
<text x="178.9" y="232.2" transform="rotate(-90 178.9 232.2)">63</text>
<text x="181.7" y="232.2" transform="rotate(-90 181.7 232.2)">18</text>
<text x="134.6" y="236.1">C15</text>
<text x="134.6" y="238.6">104</text>
<text x="8.3" y="242">A</text>
<text x="134.6" y="241.6">C8</text>
<text x="134.6" y="244.2">104</text>
<text x="421.8" y="242">A</text>
<text x="134.6" y="247.2">C13</text>
<text x="134.6" y="249.8">104</text>
<text x="323.5" y="247.2">Title</text>
<text x="134.6" y="252.9">C6</text>
<text x="134.6" y="255.4">104</text>
<text x="323.5" y="255.7">Size</text>
<text x="337.5" y="255.7">Number</text>
<text x="393.4" y="255.7">Revision</text>
<text x="324.9" y="259.8">B</text>
<text x="323.5" y="264.1">Date:</text>
<text x="323.5" y="266.9">File:</text>
<text x="336" y="264.1">2-Jun-2009</text>
<text x="336" y="266.9">D:\project\wsd\Fm1.ddb</text>
<text x="379.4" y="264.1">Sheet</text>
<text x="379.4" y="266.9">Drawn By:</text>
<text x="387.6" y="264.1">of</text>
<text x="40.7" y="271.4">1</text>
<text x="110.6" y="271.4">2</text>
<text x="180.4" y="271.4">3</text>
<text x="250.3" y="271.4">4</text>
<text x="320.1" y="271.4">5</text>
<text x="390" y="271.4">6</text>
</g>
</svg>
